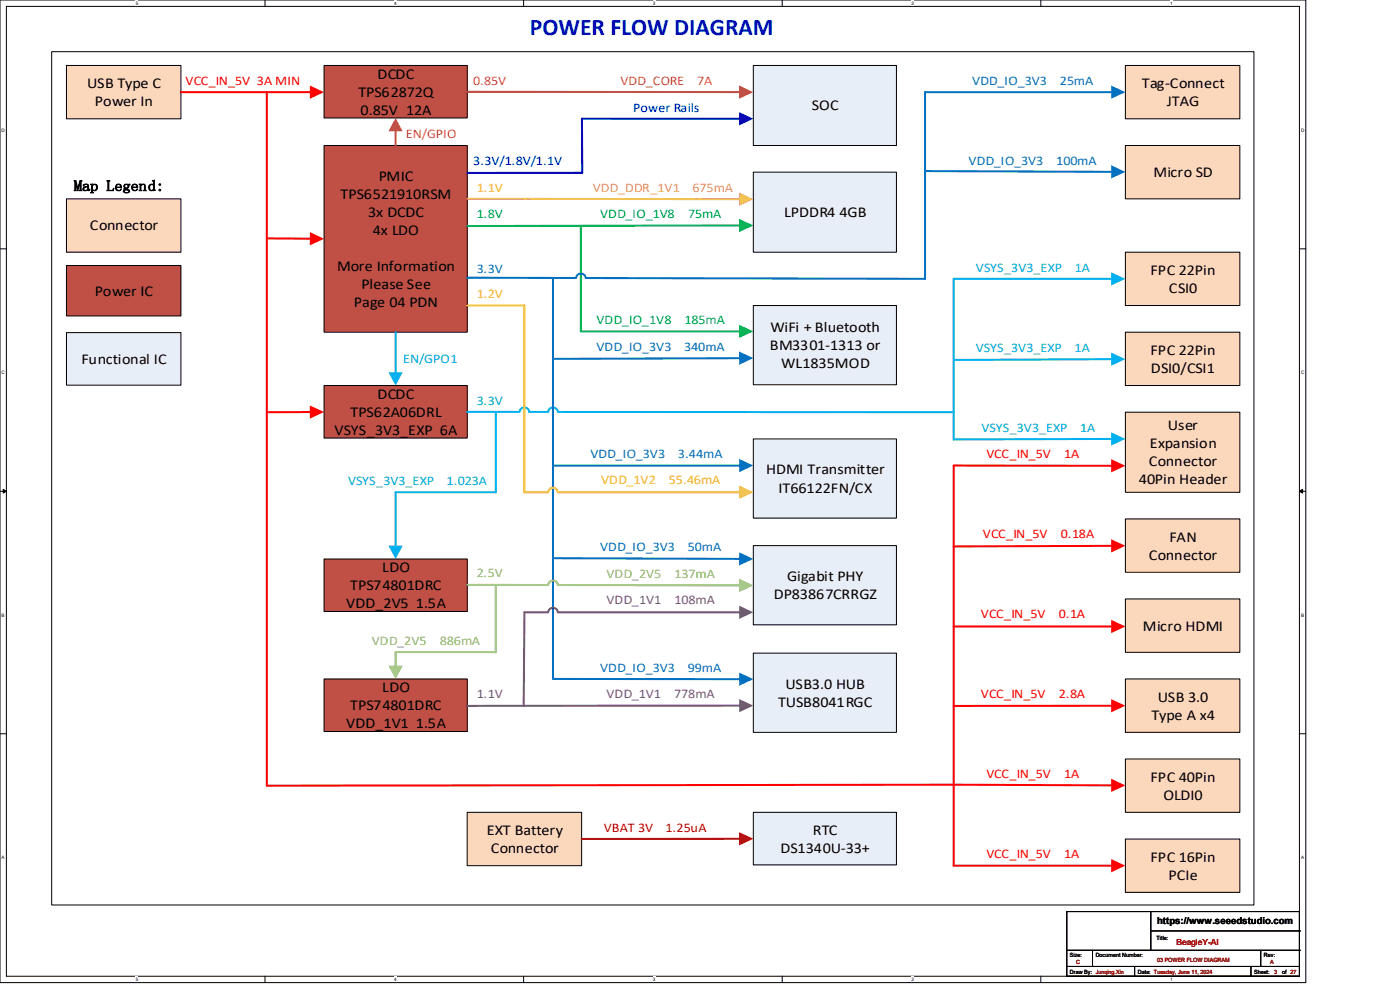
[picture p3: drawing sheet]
<svg xmlns="http://www.w3.org/2000/svg" width="297mm" height="210mm" viewBox="0 0 297 210" stroke-linecap="round" stroke-linejoin="round" font-family="sans-serif">
<path d="M0 0h277v208.4h-277zM1.4 1.4h274.3v205.7h-274.3z" fill="none" stroke="#000" stroke-width=".21"/>
<g fill="#fff">
<path d="M28.8 .1h.5v1.1h-.5z"/>
<path d="M28.8 207.2h.5v1.1h-.5z"/>
</g>
<path d="M56.2 0v1.4M56.2 207.1v1.3" fill="none" stroke="#000" stroke-width=".21"/>
<g fill="#fff">
<path d="M83.7 .1h.5v1.1h-.5z"/>
<path d="M83.7 207.2h.5v1.1h-.5z"/>
</g>
<path d="M111.1 0v1.4M111.1 207.1v1.3" fill="none" stroke="#000" stroke-width=".21"/>
<g fill="#fff">
<path d="M138.5 .1h.6v1.1h-.6z"/>
<path d="M138.5 207.2h.6v1.1h-.6z"/>
</g>
<path d="M165.9 0v1.4M165.9 207.1v1.3" fill="none" stroke="#000" stroke-width=".21"/>
<g fill="#fff">
<path d="M193.4 .1h.5v1.1h-.5z"/>
<path d="M193.4 207.2h.5v1.1h-.5z"/>
</g>
<path d="M220.8 0v1.4M220.8 207.1v1.3" fill="none" stroke="#000" stroke-width=".21"/>
<g fill="#fff">
<path d="M248.2 .1h.6v1.1h-.6z"/>
<path d="M248.2 207.2h.6v1.1h-.6z"/>
<path d="M.3 27.1h.8v1.1h-.8z"/>
<path d="M276 27.1h.7v1.1h-.7z"/>
<path d="M.3 78.5h.8v1.1h-.8z"/>
<path d="M276 78.5h.7v1.1h-.7z"/>
</g>
<path d="M0 52.8h1.4M275.7 52.8h1.3" fill="none" stroke="#000" stroke-width=".21"/>
<g fill="#fff">
<path d="M.3 129.9h.7v1.1h-.7z"/>
<path d="M276 129.9h.6v1.1h-.6z"/>
</g>
<path d="M0 104.2h1.4M275.7 104.2h1.3" fill="none" stroke="#000" stroke-width=".21"/>
<path d="M.7 103.8l.7 .4-.7 .4zM275.7 104.2l.7-.4v.8z" fill="#000" stroke="#000" stroke-width=".21"/>
<g fill="#fff">
<path d="M.3 181.4h.7v1.1h-.7z"/>
<path d="M276 181.4h.6v1.1h-.6z"/>
</g>
<path d="M0 155.7h1.4M275.7 155.7h1.3" fill="none" stroke="#000" stroke-width=".21"/>
<path d="M11 11h255v181h-255z" fill="#fff"/>
<path d="M11 11h255v181h-255z" fill="none" stroke="#000" stroke-width=".21"/>
<path d="M159.8 36.5h30.4v17h-30.4z" fill-rule="evenodd" fill="#e8eef7"/>
<path d="M159.8 36.5h30.4v17h-30.4z" fill="none" stroke="#000" stroke-width=".21"/>
<path d="M159.8 93.1h30.4v16.8h-30.4z" fill-rule="evenodd" fill="#e8eef7"/>
<path d="M159.8 93.1h30.4v16.8h-30.4z" fill="none" stroke="#000" stroke-width=".21"/>
<path d="M159.8 115.7h30.4v16.9h-30.4z" fill-rule="evenodd" fill="#e8eef7"/>
<path d="M159.8 115.7h30.4v16.9h-30.4z" fill="none" stroke="#000" stroke-width=".21"/>
<path d="M159.8 138.6h30.4v16.8h-30.4z" fill-rule="evenodd" fill="#e8eef7"/>
<path d="M159.8 138.6h30.4v16.8h-30.4z" fill="none" stroke="#000" stroke-width=".21"/>
<path d="M159.8 64.8h30.4v16.8h-30.4z" fill-rule="evenodd" fill="#e8eef7"/>
<path d="M159.8 64.8h30.4v16.8h-30.4z" fill="none" stroke="#000" stroke-width=".21"/>
<path d="M238.7 127.1h24.3v11.3h-24.3z" fill-rule="evenodd" fill="#fbd7bb"/>
<path d="M238.7 127.1h24.3v11.3h-24.3z" fill="none" stroke="#000" stroke-width=".21"/>
<path d="M238.7 144h24.3v11.4h-24.3z" fill-rule="evenodd" fill="#fbd7bb"/>
<path d="M238.7 144h24.3v11.4h-24.3z" fill="none" stroke="#000" stroke-width=".21"/>
<path d="M238.7 30.9h24.3v11.3h-24.3z" fill-rule="evenodd" fill="#fbd7bb"/>
<path d="M238.7 30.9h24.3v11.3h-24.3z" fill="none" stroke="#000" stroke-width=".21"/>
<path d="M68.7 30.9h30.4v39.6h-30.4z" fill-rule="evenodd" fill="#c05046"/>
<path d="M68.7 30.9h30.4v39.6h-30.4z" fill="none" stroke="#000" stroke-width=".21"/>
<path d="M68.7 13.9h30.4v11.1h-30.4z" fill-rule="evenodd" fill="#c05046"/>
<path d="M68.7 13.9h30.4v11.1h-30.4z" fill="none" stroke="#000" stroke-width=".21"/>
<path d="M14.1 13.9h24.3v11.3h-24.3z" fill-rule="evenodd" fill="#fbd7bb"/>
<path d="M14.1 13.9h24.3v11.3h-24.3z" fill="none" stroke="#000" stroke-width=".21"/>
<path d="M68.7 81.8h30.4v11.1h-30.4z" fill-rule="evenodd" fill="#c05046"/>
<path d="M68.7 81.8h30.4v11.1h-30.4z" fill="none" stroke="#000" stroke-width=".21"/>
<path d="M238.7 13.9h24.3v11.3h-24.3z" fill-rule="evenodd" fill="#fbd7bb"/>
<path d="M238.7 13.9h24.3v11.3h-24.3z" fill="none" stroke="#000" stroke-width=".21"/>
<path d="M238.7 70.5h24.3v11.3h-24.3z" fill-rule="evenodd" fill="#fbd7bb"/>
<path d="M238.7 70.5h24.3v11.3h-24.3z" fill="none" stroke="#000" stroke-width=".21"/>
<path d="M238.7 53.5h24.3v11.3h-24.3z" fill-rule="evenodd" fill="#fbd7bb"/>
<path d="M238.7 53.5h24.3v11.3h-24.3z" fill="none" stroke="#000" stroke-width=".21"/>
<path d="M238.7 161h24.3v11.3h-24.3z" fill-rule="evenodd" fill="#fbd7bb"/>
<path d="M238.7 161h24.3v11.3h-24.3z" fill="none" stroke="#000" stroke-width=".21"/>
<path d="M238.7 178h24.3v11.3h-24.3z" fill-rule="evenodd" fill="#fbd7bb"/>
<path d="M238.7 178h24.3v11.3h-24.3z" fill="none" stroke="#000" stroke-width=".21"/>
<path d="M238.7 87.4h24.3v17h-24.3z" fill-rule="evenodd" fill="#fbd7bb"/>
<path d="M238.7 87.4h24.3v17h-24.3z" fill="none" stroke="#000" stroke-width=".21"/>
<path d="M238.7 110.1h24.3v11.3h-24.3z" fill-rule="evenodd" fill="#fbd7bb"/>
<path d="M238.7 110.1h24.3v11.3h-24.3z" fill="none" stroke="#000" stroke-width=".21"/>
<path d="M99.1 172.3h24.3v11.3h-24.3z" fill-rule="evenodd" fill="#fbd7bb"/>
<path d="M99.1 172.3h24.3v11.3h-24.3z" fill="none" stroke="#000" stroke-width=".21"/>
<path d="M159.8 172.3h30.4v11.2h-30.4z" fill-rule="evenodd" fill="#e8eef7"/>
<path d="M159.8 172.3h30.4v11.2h-30.4z" fill="none" stroke="#000" stroke-width=".21"/>
<path d="M159.8 13.9h30.4v17h-30.4z" fill-rule="evenodd" fill="#e8eef7"/>
<path d="M159.8 13.9h30.4v17h-30.4z" fill="none" stroke="#000" stroke-width=".21"/>
<path d="M68.7 118.6h30.4v11.1h-30.4z" fill-rule="evenodd" fill="#c05046"/>
<path d="M68.7 118.6h30.4v11.1h-30.4z" fill="none" stroke="#000" stroke-width=".21"/>
<path d="M68.7 144h30.4v11.2h-30.4z" fill-rule="evenodd" fill="#c05046"/>
<path d="M68.7 144h30.4v11.2h-30.4z" fill="none" stroke="#000" stroke-width=".21"/>
<path d="M14.1 42.2h24.3v11.3h-24.3z" fill-rule="evenodd" fill="#fbd7bb"/>
<path d="M14.1 42.2h24.3v11.3h-24.3z" fill="none" stroke="#000" stroke-width=".21"/>
<path d="M14.1 56.3h24.3v10.7h-24.3z" fill-rule="evenodd" fill="#c05046"/>
<path d="M14.1 56.3h24.3v10.7h-24.3z" fill="none" stroke="#000" stroke-width=".21"/>
<path d="M14.1 70.6h24.3v11.1h-24.3z" fill-rule="evenodd" fill="#e8eef7"/>
<path d="M14.1 70.6h24.3v11.1h-24.3z" fill="none" stroke="#000" stroke-width=".21"/>
<path d="M99.1 64.8h12.2v39.6" fill="none" stroke="#ffc000" stroke-width=".43"/>
<path d="M99.1 87.4h11.1a1.01 1.01 0 0 1 1-1 1.01 1.01 0 0 1 1.1 1h4a1.01 1.01 0 0 1 1-1 1.01 1.01 0 0 1 1 1h84" fill="none" stroke="#00b0f0" stroke-width=".43"/>
<path d="M117.3 59.2v84.8" fill="none" stroke="#0070c0" stroke-width=".43"/>
<path d="M111.3 129.9h5a1.01 1.01 0 0 1 1-1 1.01 1.01 0 0 1 1 1h38.9" fill="none" stroke="#7030a0" stroke-width=".43"/>
<path d="M156.8 128.5l3 1.4-3 1.4z" fill="#7030a0"/>
<path d="M99.1 124.1h17.2a1.01 1.01 0 0 1 1-.9 1.01 1.01 0 0 1 1 .9l38.9 .1" fill="none" stroke="#92d050" stroke-width=".43"/>
<path d="M156.8 122.8l3 1.4-3 1.4z" fill="#92d050"/>
<path d="M157.2 149.7h-58.1" fill="none" stroke="#7030a0" stroke-width=".43"/>
<path d="M156.8 148.3l3 1.4-3 1.4z" fill="#7030a0"/>
<path d="M111.3 104.4h5a1.01 1.01 0 0 1 1-.9 1.01 1.01 0 0 1 1 .9h38.9" fill="none" stroke="#ffc000" stroke-width=".43"/>
<path d="M156.8 103l3 1.4-3 1.4z" fill="#ffc000"/>
<path d="M111.3 129.9l-.2 19.8" fill="none" stroke="#7030a0" stroke-width=".43"/>
<path d="M38.4 19.6h27.7" fill="none" stroke="#f00" stroke-width=".43"/>
<path d="M65.7 18.1l3 1.5-3 1.3z" fill="#f00"/>
<path d="M196.2 19.6h39.9" fill="none" stroke="#0070c0" stroke-width=".43"/>
<path d="M235.7 18.1l3 1.5-3 1.3z" fill="#0070c0"/>
<path d="M56.8 50.6h9.3" fill="none" stroke="#f00" stroke-width=".43"/>
<path d="M65.7 49.2l3 1.5-3 1.4z" fill="#f00"/>
<path d="M66.1 87.4h-9.4" fill="none" stroke="#f00" stroke-width=".43"/>
<path d="M65.7 86l3 1.4-3 1.4z" fill="#f00"/>
<path d="M56.6 19.6v147.1" fill="none" stroke="#f00" stroke-width=".43"/>
<path d="M99.1 19.5h58.1" fill="none" stroke="#c05046" stroke-width=".43"/>
<path d="M156.8 18.1l3 1.5-3 1.3z" fill="#c05046"/>
<path d="M123.5 25.2h33.7" fill="none" stroke="#0000c8" stroke-width=".43"/>
<path d="M156.8 23.8l3 1.4-3 1.4z" fill="#0000c8"/>
<path d="M123.5 25.2v11.5h-24.3" fill="none" stroke="#0000c8" stroke-width=".43"/>
<path d="M99.1 42.2h58.1" fill="none" stroke="#f59d56" stroke-width=".43"/>
<path d="M156.8 40.8l3 1.4-3 1.5z" fill="#f59d56"/>
<path d="M157.2 47.8l-58.1 .1" fill="none" stroke="#00b050" stroke-width=".43"/>
<path d="M156.8 46.4l3 1.4-3 1.4z" fill="#00b050"/>
<path d="M123.2 47.9v22.4h34" fill="none" stroke="#00b050" stroke-width=".43"/>
<path d="M156.8 68.9l3 1.4-3 1.4z" fill="#00b050"/>
<path d="M157.2 76l-39.9 .1" fill="none" stroke="#0070c0" stroke-width=".43"/>
<path d="M156.8 74.6l3 1.4-3 1.4z" fill="#0070c0"/>
<path d="M117.3 98.8h39.9" fill="none" stroke="#0070c0" stroke-width=".43"/>
<path d="M156.8 97.4l3 1.4-3 1.4z" fill="#0070c0"/>
<path d="M117.3 118.4l39.9 .2" fill="none" stroke="#0070c0" stroke-width=".43"/>
<path d="M156.8 117.2l3 1.4-3 1.4z" fill="#0070c0"/>
<path d="M117.3 144l39.9 .1" fill="none" stroke="#0070c0" stroke-width=".43"/>
<path d="M156.8 142.7l3 1.4-3 1.4z" fill="#0070c0"/>
<path d="M196.2 36.3l39.9 .2" fill="none" stroke="#0070c0" stroke-width=".43"/>
<path d="M235.7 35l3 1.5-3 1.4z" fill="#0070c0"/>
<path d="M196.2 19.6v39.6" fill="none" stroke="#0070c0" stroke-width=".43"/>
<path d="M202.3 59.2h33.8" fill="none" stroke="#00b0f0" stroke-width=".43"/>
<path d="M235.7 57.8l3 1.4-3 1.4z" fill="#00b0f0"/>
<path d="M202.3 59.2v34l33.8-.1" fill="none" stroke="#00b0f0" stroke-width=".43"/>
<path d="M99.1 58.9l23.1 .1a1.01 1.01 0 0 1 1-1 1.01 1.01 0 0 1 1.1 1l71.9 .2" fill="none" stroke="#0070c0" stroke-width=".43"/>
<path d="M235.7 91.7l3 1.4-3 1.4z" fill="#00b0f0"/>
<path d="M236.1 76.2l-33.8 .2" fill="none" stroke="#00b0f0" stroke-width=".43"/>
<path d="M235.7 74.8l3 1.4-3 1.4z" fill="#00b0f0"/>
<path d="M202.3 98.8h33.8" fill="none" stroke="#f00" stroke-width=".43"/>
<path d="M235.7 97.4l3 1.4-3 1.4z" fill="#f00"/>
<path d="M236.1 115.8l-33.8 .1" fill="none" stroke="#f00" stroke-width=".43"/>
<path d="M235.7 114.4l3 1.4-3 1.4z" fill="#f00"/>
<path d="M202.3 132.9h33.8" fill="none" stroke="#f00" stroke-width=".43"/>
<path d="M235.7 131.5l3 1.4-3 1.4z" fill="#f00"/>
<path d="M236.1 149.7l-33.8 .1" fill="none" stroke="#f00" stroke-width=".43"/>
<path d="M235.7 148.3l3 1.4-3 1.4z" fill="#f00"/>
<path d="M202.3 166.5l33.8 .1" fill="none" stroke="#f00" stroke-width=".43"/>
<path d="M235.7 165.2l3 1.4-3 1.4z" fill="#f00"/>
<path d="M202.3 183.6h33.8" fill="none" stroke="#f00" stroke-width=".43"/>
<path d="M235.7 182.2l3 1.4-3 1.5z" fill="#f00"/>
<path d="M202.3 98.8v84.8M202.3 166.5l-145.7 .2" fill="none" stroke="#f00" stroke-width=".43"/>
<path d="M105.2 124.1v14.3h-21.3v3.2" fill="none" stroke="#92d050" stroke-width=".43"/>
<path d="M82.4 141.2h3l-1.5 2.8z" fill="#92d050"/>
<path d="M105.2 87.4v17h-21.3v11.7" fill="none" stroke="#00b0f0" stroke-width=".43"/>
<path d="M82.4 115.8h3l-1.5 2.8z" fill="#00b0f0"/>
<path d="M157.2 177.9l-33.8 .1" fill="none" stroke="#c00000" stroke-width=".43"/>
<path d="M156.8 176.5l3 1.4-3 1.5z" fill="#c00000"/>
<path d="M83.9 70.5v8.8" fill="none" stroke="#00b0f0" stroke-width=".43"/>
<path d="M82.4 79h3l-1.5 2.8z" fill="#00b0f0"/>
<path d="M83.9 27.5v3.4" fill="none" stroke="#c05046" stroke-width=".43"/>
<path d="M83.9 25l1.5 2.8h-3z" fill="#c05046"/>
<g fill="none" stroke="#000" stroke-width=".21">
<path d="M226.3 193.4h49.4v13.7h-49.4zM244.1 193.4h.1M244.1 193.4v8.2M244.1 197.5h31.6M275.7 197.5h.1M226.3 205h.1M226.3 205h49.4M226.3 201.6h49.4M231.8 205h.1M231.8 201.6v3.4M240.7 207.1h.1M240.7 205v2.1"/>
<path d="M265.4 207.1h.1M265.4 205v2.1M267.5 205h.1M267.5 201.6v3.4M275.7 201.6h.1"/>
</g>
<text font-size="5" fill="#00f" x="112.4" y="7.5">POWER FLOW DIAGRAM</text>
<g font-size="3.2">
<text x="80.1" y="16.7">DCDC</text>
<text x="18.5" y="18.7">USB Type C</text>
<text x="20.2" y="22.5">Power In</text>
<text x="76" y="20.5">TPS62872Q</text>
<text x="172.3" y="23.4">SOC</text>
<text x="242.2" y="18.7">Tag-Connect</text>
<text x="247.5" y="22.5">JTAG</text>
<text x="76.5" y="24.3">0.85V 12A</text>
<text x="15.7" y="40.5">Map Legend:</text>
<text x="80.3" y="38.3">PMIC</text>
<text x="244.7" y="37.6">Micro SD</text>
<text x="72.3" y="42.1">TPS6521910RSM</text>
<text x="78.1" y="46">3x DCDC</text>
<text x="166.3" y="46.1">LPDDR4 4GB</text>
<text x="19.1" y="48.9">Connector</text>
<text x="79.1" y="49.8">4x LDO</text>
<text x="71.5" y="57.5">More Information</text>
<text x="244.1" y="58.3">FPC 22Pin</text>
<text x="20.2" y="62.7">Power IC</text>
<text x="75.1" y="65.2">Page 04 PDN</text>
<text x="76.7" y="61.3">Please See</text>
<text x="248" y="62.1">CSI0</text>
<text x="163.4" y="70.4">WiFi + Bluetooth</text>
<text x="17.3" y="77.2">Functional IC</text>
<text x="163.3" y="74.3">BM3301-1313 or</text>
<text x="244.1" y="75.3">FPC 22Pin</text>
<text x="165.7" y="78.1">WL1835MOD</text>
<text x="244.2" y="79.1">DSI0/CSI1</text>
<text x="74.3" y="88.4">TPS62A06DRL</text>
<text x="80.1" y="84.6">DCDC</text>
<text x="71" y="92.2">VSYS_3V3_EXP 6A</text>
<text x="243.9" y="95.1">Expansion</text>
<text x="247.8" y="91.2">User</text>
<text x="162.5" y="100.6">HDMI Transmitter</text>
<text x="243.7" y="98.9">Connector</text>
<text x="165.1" y="104.5">IT66122FN/CX</text>
<text x="241.6" y="102.7">40Pin Header</text>
<text x="243.7" y="118.7">Connector</text>
<text x="248.1" y="114.9">FAN</text>
<text x="74.3" y="125.2">TPS74801DRC</text>
<text x="81.1" y="121.4">LDO</text>
<text x="167" y="123.3">Gigabit PHY</text>
<text x="73.4" y="129">VDD_2V5 1.5A</text>
<text x="164.2" y="127.1">DP83867CRRGZ</text>
<text x="242.5" y="133.8">Micro HDMI</text>
<text x="81.1" y="146.8">LDO</text>
<text x="165.1" y="149.9">TUSB8041RGC</text>
<text x="166.6" y="146.1">USB3.0 HUB</text>
<text x="245.6" y="148.8">USB 3.0</text>
<text x="73.4" y="154.5">VDD_1V1 1.5A</text>
<text x="74.3" y="150.7">TPS74801DRC</text>
<text x="244.3" y="152.7">Type A x4</text>
<text x="244.1" y="165.8">FPC 40Pin</text>
<text x="246.8" y="169.6">OLDI0</text>
<text x="103.3" y="177.1">EXT Battery</text>
<text x="172.4" y="177">RTC</text>
<text x="104.1" y="181">Connector</text>
<text x="165.6" y="180.9">DS1340U-33+</text>
<text x="244.1" y="182.8">FPC 16Pin</text>
<text x="247.9" y="186.6">PCIe</text>
</g>
<g font-size="2.8" fill="#f00">
<text x="39.4" y="18">VCC_IN_5V 3A MIN</text>
<text x="209.3" y="97.2">VCC_IN_5V</text>
<text x="225.8" y="97.2">1A</text>
<text x="208.5" y="114.2">VCC_IN_5V</text>
<text x="225.1" y="114.2">0.18A</text>
<text x="208.1" y="131.2">VCC_IN_5V</text>
<text x="224.6" y="131.2">0.1A</text>
<text x="208.1" y="148.2">VCC_IN_5V</text>
<text x="224.6" y="148.2">2.8A</text>
<text x="209.3" y="165.1">VCC_IN_5V</text>
<text x="225.8" y="165.1">1A</text>
<text x="209.3" y="182.1">VCC_IN_5V</text>
<text x="225.8" y="182.1">1A</text>
</g>
<g font-size="2.8" fill="#c05046">
<text x="100.4" y="18">0.85V</text>
<text x="131.6" y="18">VDD_CORE</text>
<text x="147.9" y="18">7A</text>
<text x="86.1" y="29.3">EN/GPIO</text>
</g>
<g font-size="2.8" fill="#0000c8">
<text x="134.3" y="23.7">Power Rails</text>
<text x="100.4" y="35">3.3V/1.8V/1.1V</text>
</g>
<g font-size="2.8" fill="#0070c0">
<text x="206.2" y="18">VDD_IO_3V3</text>
<text x="224.8" y="18">25mA</text>
<text x="205.5" y="35">VDD_IO_3V3</text>
<text x="224.1" y="35">100mA</text>
<text x="101.1" y="57.8">3.3V</text>
<text x="126.6" y="74.4">VDD_IO_3V3</text>
<text x="145.2" y="74.4">340mA</text>
<text x="125.3" y="97.2">VDD_IO_3V3</text>
<text x="143.8" y="97.2">3.44mA</text>
<text x="127.3" y="116.9">VDD_IO_3V3</text>
<text x="145.9" y="116.9">50mA</text>
<text x="127.3" y="142.5">VDD_IO_3V3</text>
<text x="145.9" y="142.5">99mA</text>
</g>
<g font-size="2.8" fill="#ffc000">
<text x="101.1" y="40.6">1.1V</text>
<text x="101.1" y="63.3">1.2V</text>
<text x="127.6" y="102.7">VDD_1V2</text>
<text x="141.9" y="102.7">55.46mA</text>
</g>
<g font-size="2.8" fill="#f59d56">
<text x="125.8" y="40.6">VDD_DDR_1V1</text>
<text x="146.9" y="40.6">675mA</text>
</g>
<g font-size="2.8" fill="#00b050">
<text x="101.1" y="46.3">1.8V</text>
<text x="127.3" y="46.3">VDD_IO_1V8</text>
<text x="146" y="46.3">75mA</text>
<text x="126.6" y="68.8">VDD_IO_1V8</text>
<text x="145.2" y="68.8">185mA</text>
</g>
<g font-size="2.8" fill="#00b0f0">
<text x="207.1" y="57.6">VSYS_3V3_EXP</text>
<text x="228" y="57.6">1A</text>
<text x="85.5" y="77">EN/GPO1</text>
<text x="207.1" y="74.6">VSYS_3V3_EXP</text>
<text x="228" y="74.6">1A</text>
<text x="101.1" y="85.9">3.3V</text>
<text x="208.2" y="91.6">VSYS_3V3_EXP</text>
<text x="229.1" y="91.6">1A</text>
<text x="73.8" y="102.9">VSYS_3V3_EXP</text>
<text x="94.7" y="102.9">1.023A</text>
</g>
<g font-size="2.8" fill="#92d050">
<text x="101.1" y="122.3">2.5V</text>
<text x="128.7" y="122.6">VDD_2V5</text>
<text x="143.1" y="122.6">137mA</text>
<text x="78.9" y="136.9">VDD_2V5</text>
<text x="93.3" y="136.9">886mA</text>
</g>
<g font-size="2.8" fill="#7030a0">
<text x="128.7" y="128.2">VDD_1V1</text>
<text x="143.1" y="128.2">108mA</text>
<text x="101.1" y="148.2">1.1V</text>
<text x="128.7" y="148.2">VDD_1V1</text>
<text x="143.1" y="148.2">778mA</text>
</g>
<g font-size="2.8" fill="#c00000">
<text x="128.1" y="176.4">VBAT 3V</text>
<text x="141.2" y="176.4">1.25uA</text>
</g>
<text font-size="2" x="245.5" y="196.1">https://www.seeedstudio.com</text>
<text font-size="1.8" fill="#800000" x="249.6" y="200.5">BeagleY-AI</text>
<g font-size="1.2">
<text x="227" y="203">Size:</text>
<text x="232.5" y="203">Document Number:</text>
<text x="245.4" y="199.3">Title:</text>
<text x="268.1" y="203">Rev:</text>
<text x="227" y="206.6">Draw By: Junqing.Xin</text>
<text x="241.4" y="206.6">Date: Tuesday, June 11, 2024</text>
<text x="266.1" y="206.6">Sheet:</text>
<text x="272" y="206.6">of 27</text>
</g>
<g font-size="1.2" fill="#800000">
<text x="228.3" y="204.6">C</text>
<text x="245.5" y="204.1">03 POWER FLOW DIAGRAM</text>
<text x="269.5" y="204.6">A</text>
<text x="270.3" y="206.6">3</text>
</g>
<g font-size="1">
<text x="28.8" y="1">5</text>
<text x="83.7" y="1">4</text>
<text x="138.5" y="1">3</text>
<text x="193.4" y="1">2</text>
<text x="248.2" y="1">1</text>
<text x=".3" y="27.9">D</text>
<text x="276" y="27.9">D</text>
<text x=".3" y="79.4">C</text>
<text x="276" y="79.4">C</text>
<text x=".3" y="130.8">B</text>
<text x="276" y="130.8">B</text>
<text x=".3" y="182.2">A</text>
<text x="276" y="182.2">A</text>
<text x="28.8" y="208.1">5</text>
<text x="83.7" y="208.1">4</text>
<text x="138.5" y="208.1">3</text>
<text x="193.4" y="208.1">2</text>
<text x="248.2" y="208.1">1</text>
</g>
</svg>
